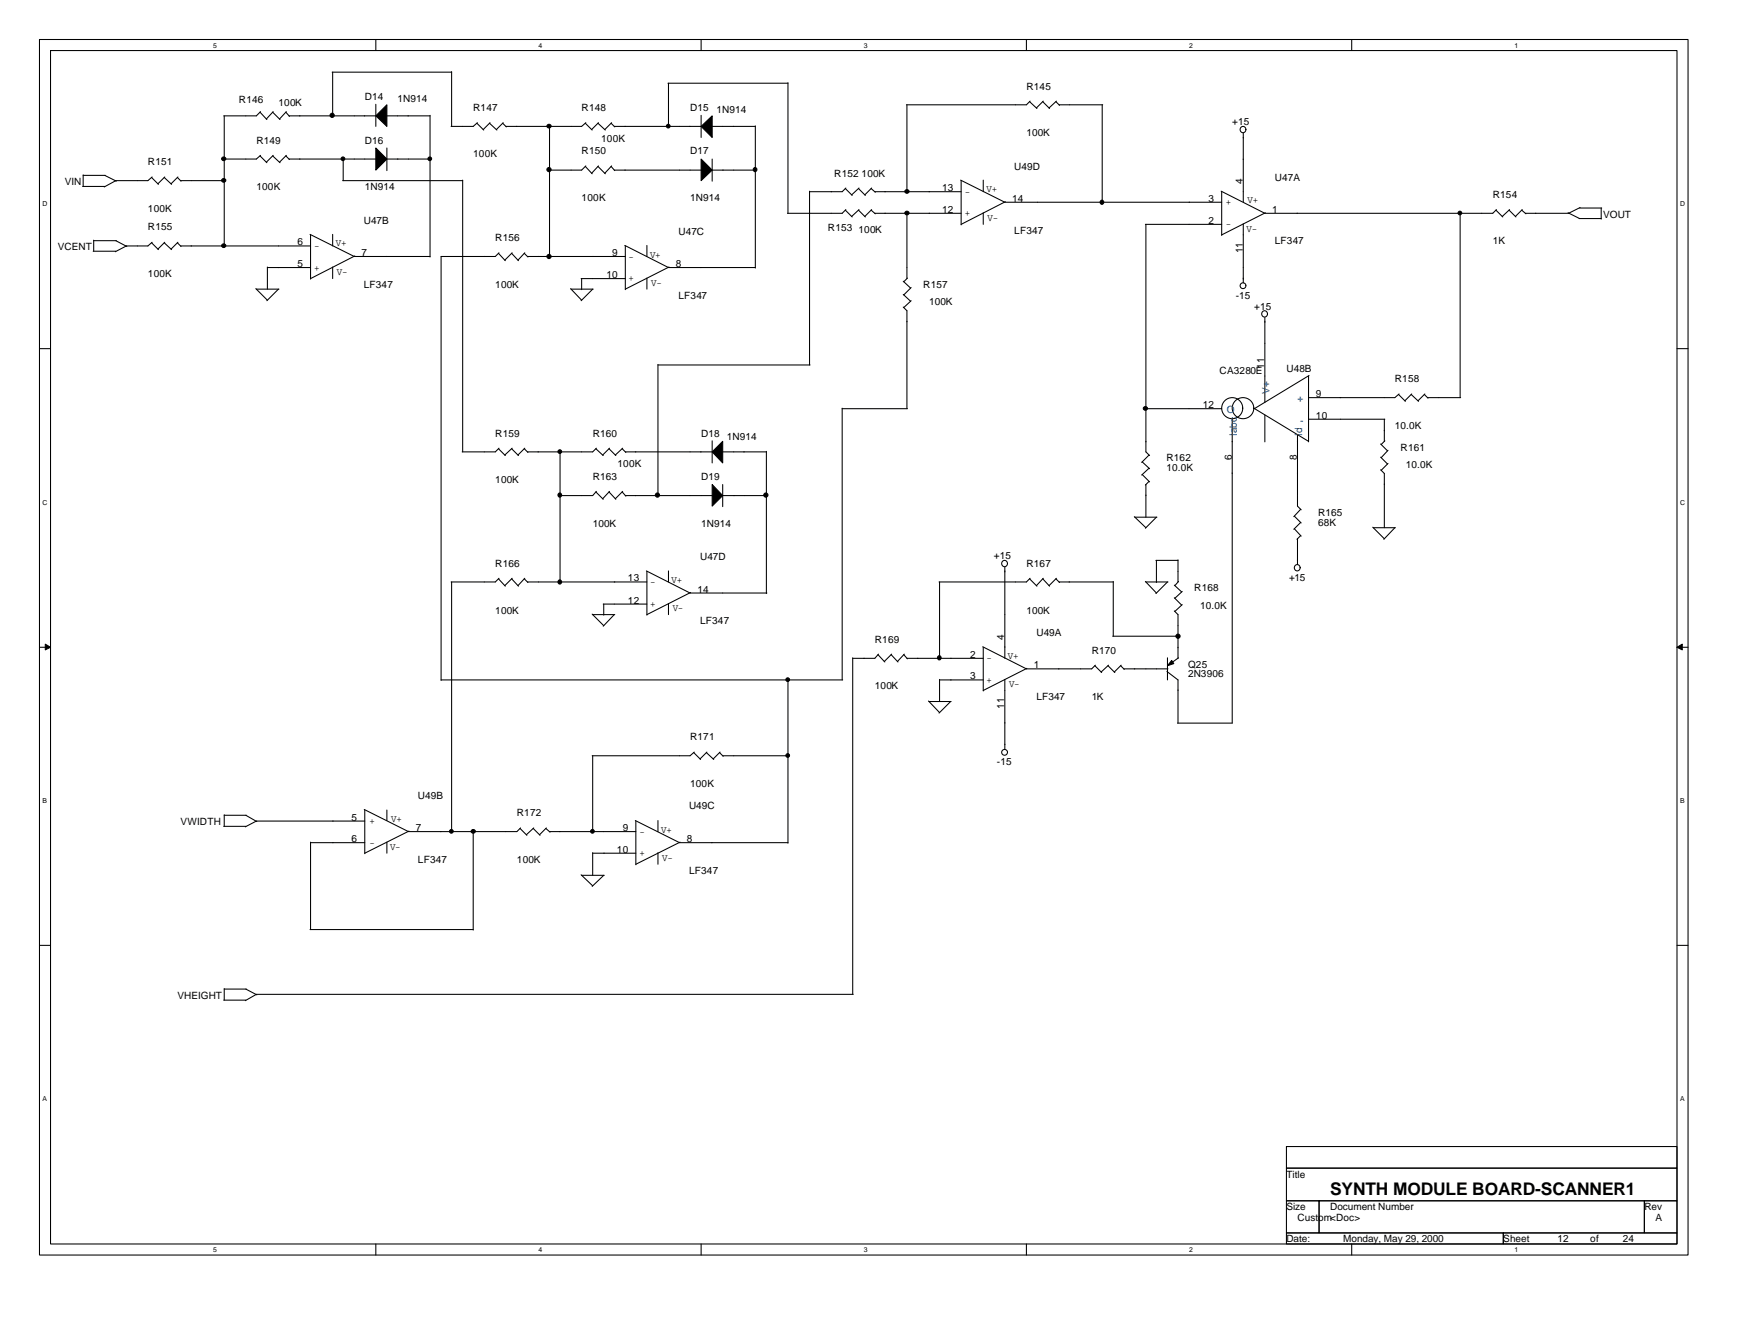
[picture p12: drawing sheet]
<svg xmlns="http://www.w3.org/2000/svg" width="279mm" height="216mm" viewBox="0 0 279 216" stroke-linecap="round" stroke-linejoin="round" font-family="sans-serif">
<g fill="none" stroke="#000" stroke-width=".17">
<path d="M6.3 6.3h265.2v195.5h-265.2zM8.1 8.1h261.6v191.9h-261.6zM36.1 18.6v21M41.8 18l1.1 1.2M41.9 17.9l-.7 .7h-5.2M43.9 18l1.1 1.2M43.9 17.9l-1.1 1.2M46 18l.6 .7M46.1 17.9l-1.1 1.2M46.5 18.6h14M53.4 11.6h19.2M53.5 11.6v7.1"/>
<path d="M60.5 6.3v1.8M60.5 16.8v3.5M62.1 18.6h7.1M69.2 18.5v22.8M72.6 11.5v8.8M76.7 19.8l1.1 1.1M76.8 19.7l-.7 .6h-3.5M78.7 19.8l1.2 1.1M78.8 19.7l-1.1 1.1M80.9 19.8l.5 .6M80.9 19.7l-1.1 1.1M94.1 19.8l1.1 1.1"/>
<path d="M94.2 19.7l-.6 .6h-12.2M96.2 19.8l1.2 1.1M96.3 19.7l-1.1 1.1M98.3 19.8l.6 .6M98.4 19.7l-1.1 1.1M107.4 13.4h19.3M107.5 13.4v7M112.8 6.3v1.8M112.8 18.5v3.6M126.7 13.3v21M145.9 16.8v14.1M165.1 6.3v1.8"/>
<path d="M165.6 16.3l1.2 1.1M165.7 16.3l-.6 .5h-19.3M167.7 16.3l1.1 1.1M167.8 16.3l-1.1 1.1M169.8 16.3l.6 .6M169.9 16.3l-1.2 1.1M170.3 16.8h7.1M177.3 16.8v15.8M217.4 6.3v1.8M13.3 30h3.5M13.4 28.2h3.5M13.4 28.1v1.9"/>
<path d="M15.1 38.7h3.6M15.1 38.6v1.8M16.8 28.2l1.9 .9M18.6 29l-1.8 1.1M18.6 38.7l1.8 .9M20.3 39.5l-1.8 1M24.4 39l1.1 1.1M24.4 28.5l1.1 1.1M24.5 38.9l-.7 .6h-3.6M24.5 28.4l-.7 .6h-5.3M26.4 39l1.2 1.1M26.4 28.5l1.2 1.1"/>
<path d="M26.5 38.9l-1.1 1.1M26.5 28.4l-1.1 1.1M28.5 39l.6 .6M28.5 28.5l.6 .6M28.6 38.9l-1.1 1.1M28.6 28.4l-1.1 1.1M29 39.5h21M29 29h7.2M41.8 25.1l1.1 1.1M41.9 25l-.7 .6h-5.2M43.9 25.1l1.1 1.1M43.9 25l-1.1 1.1"/>
<path d="M46 25.1l.6 .6M46.1 25l-1.1 1.1M46.5 25.6h14M49.9 37.7l7.1 3.5h12.2M50 37.8v7.1M53.5 37.7v1.8M55.1 29h19.3M55.2 25.5v3.5M62.2 23.8v3.6M62.2 25.6h7.1M74.4 29v43.6M88.4 20.3v21"/>
<path d="M94.1 26.8l1.1 1.1M94.2 26.7l-.6 .6h-5.3M96.2 26.8l1.2 1.1M96.3 26.7l-1.1 1.2M98.3 26.8l.6 .6M98.4 26.7l-1.1 1.2M98.8 27.3h14.1M98.8 20.3h14M100.5 39.5l7 3.5h14M100.6 39.5v7.1M104.1 39.5v1.7M114.5 20.3h7"/>
<path d="M114.6 27.3h7M114.6 25.6v3.5M121.5 20.2v22.9M130.2 30.7v28M136 33.8l1.1 1.1M136 30.3l1.1 1.1M136.1 33.7l-.6 .6h-8.8M136.1 30.2l-.6 .6h-5.3M138.1 33.8l1.1 1.1M138.1 30.3l1.1 1.1M138.2 33.7l-1.2 1.1M138.2 30.2l-1.2 1.1"/>
<path d="M140.1 33.8l.7 .6M140.1 30.3l.7 .6M140.2 33.7l-1.1 1.1M140.2 30.2l-1.1 1.1M140.7 34.3h13.9M140.7 30.8h13.9M145.9 34.2v10.6M154.5 29l7.1 3.5h34.9M154.6 29v7.2M158.2 29v1.8M158.2 34.2v1.9M161.7 32.4l-7.1 3.7"/>
<path d="M184.2 36.1h12.3M184.3 36.1v36.5l.6 .6M196.4 30.7l7.1 3.6h36.6l.6-.6M196.5 30.8v7M200 21.4v11M200 36v9.5M203.5 34.2l-7 3.6M234.9 34.2v29.7M240.6 33.8l1.1 1.1M242.7 33.8l1.1 1.1M242.8 33.7l-1.2 1.1M244.8 33.8l.6 .6"/>
<path d="M244.9 33.7l-1.1 1.1M252.2 34.2l1.9 .9M254 35.1h3.6M254.1 33.4h3.5M254.2 33.4l-1.9 .9h-6.9M257.6 33.4v1.8M6.3 56h1.8M15 40.4h3.6M41.1 46.4l1.9 1.9M41.2 46.5h3.7M43 43h7M43 42.9v3.6"/>
<path d="M44.8 46.5l-1.9 1.8M53.5 42.9v1.9M57.1 41.1l-7.1 3.7M80.2 40.7l1.1 1.2M80.3 40.6l-.6 .6h-8.7v68.2M82.3 40.7l1.1 1.2M82.4 40.6l-1.2 1.2M84.3 40.7l.6 .6M84.4 40.6l-1.1 1.2M84.8 41.2h15.8M91.8 46.4l1.8 1.9M91.9 46.5h3.5"/>
<path d="M93.5 44.8h7.1M93.6 44.8v1.8M95.3 46.5l-1.8 1.8M104.1 44.7v1.8M105.8 58.6v21.1M105.8 58.7h24.5M107.6 42.9l-7 3.6M145.3 49.4l.6 .6v15.7M145.3 47.3l1.2 1.1M145.3 45.2l1.2 1.1M146 44.7l-.6 .6M146.6 48.3l-1.2 1.1"/>
<path d="M146.6 46.2l-1.2 1.2M200.4 45.9a.47 .47 0 0 0-.7-.4 .47 .47 0 0 0 0 .8 .47 .47 0 0 0 .7-.4M203.5 51.1v13.6M269.7 56h1.8M80.2 72.1l1.1 1.1M80.3 72.1l-.6 .5h-5.4M82.3 72.1l1.1 1.1M82.4 72.1l-1.2 1.1M84.3 72.1l.6 .6M84.4 72.1l-1.1 1.1M90.1 72.6v21M95.8 79.1l1.2 1.2"/>
<path d="M95.8 72.1l1.2 1.1M95.9 72.1l-.6 .5h-10.5M95.9 79l-.6 .7h-5.3M98 79.1l1.1 1.2M98 72.1l1.1 1.1M98 79l-1.1 1.2M98 72.1l-1.1 1.1M100.1 79.1l.6 .7M100.1 72.1l.6 .6M100.2 79l-1.2 1.2M100.2 72.1l-1.2 1.1M100.6 72.6h14"/>
<path d="M100.6 79.7h14M114.6 70.9v3.5M116.2 72.6h7.1M116.2 77.9v3.5M116.2 79.7h7.2M123.3 72.6v22.8M135.5 65.7h10.5M135.5 65.6v43.7M183.7 74.3l1.2 1.1M183.7 76.3l1.2 1.2M184.2 65.7h12.3M184.3 77.9v5.2"/>
<path d="M184.8 73.2l-1.2 1.1M184.8 75.3l-1.2 1.1M184.8 77.4l-.6 .6M198.2 67.4v48.8h-8.8M201.7 65.6l8.8 5.4M203.5 66.7v4.3M208.7 69.8v11.6l.6 .6M210.5 60.5v10.5M210.5 67.4h12.3M210.6 60.4l-8.8 5.3M222.1 75.5l.6 .6v8.7M222.1 73.5l1.1 1.1"/>
<path d="M222.1 71.4l1.1 1.1M222.7 67.4v3.6M222.8 70.9l-.6 .6M223.3 74.5l-1.1 1.1M223.3 72.4l-1.1 1.2M225 63.4l1.1 1.1M225 63.3l-.6 .6h-13.9M227 63.4l1.2 1.1M227.1 63.3l-1.1 1.1M229.1 63.4l.6 .6M229.2 63.3l-1.1 1.1M229.6 63.9h5.3"/>
<path d="M72.6 93.6v40.2M80.2 93l1.1 1.2M80.3 93l-.6 .6h-7.1M82.3 93l1.1 1.2M82.4 93l-1.2 1.1M84.3 93l.6 .6M84.4 93l-1.1 1.1M84.8 93.6h19.3M95.2 98.7l1.9 1.9M95.3 98.8h3.6M97 97.1h7.1M97.1 97.1v1.8"/>
<path d="M98.8 98.8l-1.8 1.9M104 91.8l7 3.5h12.4M104.1 91.9v7M107.5 91.8v1.8M107.5 97v1.8M111.1 95.2l-7 3.6M151.1 93.6v12.3M161.6 91.2v14.6M165.6 93l1.2 1.2M165.7 93l-.6 .6h-14.1M167.7 93l1.1 1.2M167.8 93l-1.1 1.1"/>
<path d="M169.8 93l.6 .6M169.9 93l-1.2 1.1M170.3 93.6h8.8M179.1 93.5v8.8M182.5 83.1l1.8 1.7M182.5 83.1h3.6M184.2 93.5l1.8 1.8M184.3 93.6h3.6M185.9 90.1h3.6M186 83.1l-1.8 1.8M186 90.1v3.5M187.8 93.6l-1.9 1.8"/>
<path d="M188.9 98.2l.6 .6v7M188.9 96.1l1.2 1.2M188.9 94.1l1.2 1.1M189.5 90v3.6M189.6 93.5l-.6 .6M190.2 97.2l-1.2 1.1M190.2 95.1l-1.2 1.1M208.2 83l1.1 1.1M208.2 85l1.1 1.2M208.7 86.6v4.2M209.2 81.9l-1.1 1.2M209.2 84l-1.1 1.1"/>
<path d="M209.2 86.1l-.6 .6M220.8 84.8l1.9 1.8M220.9 84.8h3.6M224.4 84.8l-1.8 1.9M6.3 104.1h1.8M71 109.3h64.6M126.7 109.2v26.4M137.2 105.7v54.2M141.2 105.2l1.1 1.2M141.3 105.2l-.6 .6h-3.5M143.3 105.2l1.1 1.2M143.4 105.2l-1.2 1.1"/>
<path d="M145.4 105.2l.6 .7M145.5 105.2l-1.1 1.1M145.9 105.8h12.3M149.4 112.7l1.7 1.9M149.4 112.8h3.6M151.1 109.3h7.1M151.1 109.2v3.6M152.9 112.8l-1.9 1.8M158.1 104l7 3.5h10.5l.6-.6M158.2 104.1v7M161.6 109.2v11.3M165.2 107.4l-7 3.6"/>
<path d="M176.1 107l1.1 1.1M178.2 107l1.1 1.1M178.3 106.9l-1.2 1.1M179 102.3h10.5M180.3 107l.5 .6M180.3 106.9l-1.1 1.1M180.8 107.5h7.1M187.7 107.9l1.8 1.4v6.9M187.8 105.7v3.6M189.6 105.7l-1.8 1.3M269.7 104.1h1.8M36 132.8h3.5"/>
<path d="M36.1 131v1.8M36.1 131.1h3.5M39.5 131.1l1.8 1M50 135.4v14M50 135.5h8.7M58.6 130.1l7.1 3.6h17.4l.6-.6M58.7 130.2v7M58.7 132h-17.5l-1.7 .9M62.2 130.2v1.7M62.2 135.4v1.8M65.8 133.6l-7.1 3.6M76.1 133.7v15.8"/>
<path d="M83.7 133.2l1.1 1.1M85.8 133.2l1.1 1.1M85.9 133.1l-1.2 1.1M87.8 133.2l.7 .6M87.9 133.1l-1.1 1.1M88.4 133.7h13.9M95.3 137.2h7M95.3 121.5v12.3M95.3 137.1v3.6M102.2 131.9l7.1 3.6h17.4M102.3 132v7M105.8 131.9v1.8"/>
<path d="M105.8 137.1v1.8M109.4 135.4l-7.1 3.5M111.6 121l1.1 1.1M111.7 120.9l-.7 .6h-15.8M113.6 121l1.2 1.1M113.7 120.9l-1.1 1.1M115.7 121l.6 .6M115.8 120.9l-1.1 1.1M116.2 121.5h10.6M162.1 120.9a.47 .47 0 0 0-.8-.4 .47 .47 0 0 0 0 .8 .47 .47 0 0 0 .8-.4M6.3 152h1.8M36.1 159h3.5"/>
<path d="M36.1 158.9v1.9M39.5 159l1.8 .9M49.9 149.4h26.2M93.5 140.6l1.8 1.8M93.6 140.7h3.6M97.1 140.7l-1.9 1.8M137.2 159.9h-96l-1.7 1M269.7 152h1.8M36 160.8h3.5M60.5 200v1.8M112.8 200v1.8M165.1 200v1.8"/>
<path d="M206.9 184.3h62.8v3.5h-62.8zM206.9 187.8h62.8v5.2h-62.8zM206.9 193h5.3v5.2h-5.3zM206.9 198.2h34.9v1.8h-34.9zM212.2 193h52.3v5.2h-52.3zM217.4 200v1.8M241.8 198.2h27.9v1.8h-27.9zM264.5 193h5.2v5.2h-5.2z"/>
<circle cx="199.9" cy="20.8" r=".49"/>
<circle cx="203.4" cy="50.5" r=".49"/>
<circle cx="198.2" cy="65.6" r="1.69"/>
<circle cx="200" cy="65.6" r="1.71"/>
<circle cx="161.6" cy="90.6" r=".49"/>
<circle cx="208.6" cy="91.3" r=".49"/>
</g>
<g fill="#000" stroke="#000" stroke-width=".16">
<path d="M7.3 103.5l.8 .6-.8 .4z" fill-rule="evenodd"/>
<path d="M269.7 104.1l.9-.6v1z" fill-rule="evenodd"/>
</g>
<g fill="#000" stroke="#000" stroke-width=".17">
<path d="M60.5 23.8l1.7 1.8-1.7 1.7z" fill-rule="evenodd"/>
<path d="M60.5 18.6l1.7-1.8v3.5z" fill-rule="evenodd"/>
<path d="M112.8 25.6l1.8 1.7-1.8 1.7z" fill-rule="evenodd"/>
<path d="M112.8 20.3l1.8-1.7v3.5z" fill-rule="evenodd"/>
<path d="M114.6 77.9l1.6 1.8-1.6 1.7z" fill-rule="evenodd"/>
<path d="M116.2 71v3.4l-1.6-1.8z" fill-rule="evenodd"/>
<path d="M188.5 106.2l.3 .5-1 .3z" fill-rule="evenodd"/>
</g>
<g fill="#000" stroke="#000" stroke-width=".17">
<circle cx="53.4" cy="18.5" r=".34"/>
<circle cx="36" cy="29" r=".32"/>
<circle cx="36" cy="39.5" r=".32"/>
<circle cx="36" cy="25.5" r=".32"/>
<circle cx="55.2" cy="25.5" r=".3"/>
<circle cx="69.1" cy="25.5" r=".3"/>
<circle cx="88.3" cy="27.3" r=".34"/>
<circle cx="88.3" cy="20.3" r=".32"/>
<circle cx="107.5" cy="20.3" r=".3"/>
<circle cx="121.4" cy="27.3" r=".32"/>
<circle cx="145.9" cy="34.2" r=".32"/>
<circle cx="145.9" cy="30.8" r=".32"/>
<circle cx="177.2" cy="32.5" r=".32"/>
<circle cx="234.8" cy="34.2" r=".3"/>
<circle cx="88.3" cy="41.2" r=".34"/>
<circle cx="90" cy="79.6" r=".32"/>
<circle cx="90" cy="72.6" r=".3"/>
<circle cx="105.7" cy="79.6" r=".34"/>
<circle cx="123.2" cy="79.6" r=".34"/>
<circle cx="184.3" cy="65.7" r=".32"/>
<circle cx="90" cy="93.6" r=".32"/>
<circle cx="126.7" cy="109.3" r=".3"/>
<circle cx="151.1" cy="105.7" r=".32"/>
<circle cx="189.5" cy="102.3" r=".34"/>
<circle cx="72.6" cy="133.6" r=".3"/>
<circle cx="76.1" cy="133.6" r=".32"/>
<circle cx="95.3" cy="133.6" r=".3"/>
<circle cx="126.7" cy="121.5" r=".3"/>
</g>
<text font-size="2.8" x="214" y="192.1">SYNTH MODULE BOARD-SCANNER1</text>
<g font-size="1.6">
<text x="38.4" y="16.6">R146</text>
<text x="44.8" y="17">100K</text>
<text x="58.7" y="16.1">D14</text>
<text x="63.9" y="16.4">1N914</text>
<text x="76.1" y="17.9">R147</text>
<text x="93.6" y="17.9">R148</text>
<text x="111" y="17.9">D15</text>
<text x="165.1" y="14.4">R145</text>
<text x="41.2" y="23.1">R149</text>
<text x="58.7" y="23.1">D16</text>
<text x="96.7" y="22.8">100K</text>
<text x="115.2" y="18.2">1N914</text>
<text x="165.1" y="21.8">100K</text>
<text x="198.2" y="20.2">+15</text>
<text x="10.4" y="29.7">VIN</text>
<text x="23.8" y="26.6">R151</text>
<text x="76.1" y="25.3">100K</text>
<text x="93.6" y="24.8">R150</text>
<text x="111" y="24.8">D17</text>
<text x="134.2" y="28.4">R152</text>
<text x="138.6" y="28.4">100K</text>
<text x="163.2" y="27.3">U49D</text>
<text x="199.9" y="29.6" transform="rotate(-90 199.9 29.6)">4</text>
<text x="205.1" y="29">U47A</text>
<text x="23.8" y="34">100K</text>
<text x="41.2" y="30.6">100K</text>
<text x="58.5" y="36">U47B</text>
<text x="58.7" y="30.6">1N914</text>
<text x="93.6" y="32.3">100K</text>
<text x="111" y="32.3">1N914</text>
<text x="151.6" y="34.2">12</text>
<text x="151.6" y="30.7">13</text>
<text x="155.2" y="34.8">+</text>
<text x="155.2" y="31.3">-</text>
<text x="158.7" y="30.9">V+</text>
<text x="158.8" y="35.5">V-</text>
<text x="162.8" y="32.4">14</text>
<text x="194.4" y="32.4">3</text>
<text x="194.4" y="36">2</text>
<text x="197.2" y="33">+</text>
<text x="200.7" y="32.7">V+</text>
<text x="204.6" y="34.2">1</text>
<text x="240.1" y="31.8">R154</text>
<text x="257.9" y="35">VOUT</text>
<text x="9.3" y="40.2">VCENT</text>
<text x="23.8" y="37">R155</text>
<text x="47.8" y="39.5">6</text>
<text x="50.5" y="40">-</text>
<text x="54" y="39.6">V+</text>
<text x="58.2" y="41.1">7</text>
<text x="79.7" y="38.8">R156</text>
<text x="98.5" y="41.1">9</text>
<text x="101.1" y="41.7">-</text>
<text x="104.6" y="41.4">V+</text>
<text x="109.1" y="37.8">U47C</text>
<text x="133.2" y="37.2">R153</text>
<text x="138.1" y="37.4">100K</text>
<text x="163.2" y="37.6">LF347</text>
<text x="197.2" y="36.5">-</text>
<text x="199.9" y="40.7" transform="rotate(-90 199.9 40.7)">11</text>
<text x="200.5" y="37.3">V-</text>
<text x="205.1" y="39.3">LF347</text>
<text x="240.1" y="39.3">1K</text>
<text x="23.8" y="44.5">100K</text>
<text x="47.8" y="42.9">5</text>
<text x="50.5" y="43.5">+</text>
<text x="54.2" y="44.2">V-</text>
<text x="58.5" y="46.3">LF347</text>
<text x="79.7" y="46.3">100K</text>
<text x="97.5" y="44.7">10</text>
<text x="101.1" y="45.2">+</text>
<text x="104.7" y="46">V-</text>
<text x="108.7" y="42.9">8</text>
<text x="148.5" y="46.3">R157</text>
<text x="109.1" y="48">LF347</text>
<text x="149.4" y="49.1">100K</text>
<text x="198.8" y="48">-15</text>
<text x="201.8" y="49.8">+15</text>
<text x="203.4" y="59.3" transform="rotate(-90 203.4 59.3)">11</text>
<text x="206.9" y="59.9">U48B</text>
<text x="193.5" y="65.6">12</text>
<text x="196.2" y="60.2">CA3280E</text>
<text x="211.7" y="63.8">9</text>
<text x="224.4" y="61.5">R158</text>
<text x="79.7" y="70.2">R159</text>
<text x="95.3" y="70.2">R160</text>
<text x="112.8" y="70.2">D18</text>
<text x="116.9" y="70.7">1N914</text>
<text x="211.7" y="67.3">10</text>
<text x="224.4" y="68.9">10.0K</text>
<text x="79.7" y="77.6">100K</text>
<text x="95.3" y="77.1">R163</text>
<text x="99.3" y="75.1">100K</text>
<text x="112.8" y="77.1">D19</text>
<text x="187.6" y="74.2">R162</text>
<text x="187.6" y="75.8">10.0K</text>
<text x="198.1" y="73.9" transform="rotate(-90 198.1 73.9)">6</text>
<text x="208.6" y="73.9" transform="rotate(-90 208.6 73.9)">8</text>
<text x="225.3" y="72.5">R161</text>
<text x="226.1" y="75.3">10.0K</text>
<text x="212" y="82.9">R165</text>
<text x="95.3" y="84.7">100K</text>
<text x="112.8" y="84.7">1N914</text>
<text x="159.9" y="89.9">+15</text>
<text x="212" y="84.5">68K</text>
<text x="79.7" y="91.1">R166</text>
<text x="101" y="93.5">13</text>
<text x="104.6" y="94.1">-</text>
<text x="108" y="93.7">V+</text>
<text x="112.2" y="95.2">14</text>
<text x="112.6" y="90.1">U47D</text>
<text x="165.1" y="91.1">R167</text>
<text x="192.1" y="95.1">R168</text>
<text x="207.3" y="93.4">+15</text>
<text x="79.7" y="98.6">100K</text>
<text x="101" y="97">12</text>
<text x="104.6" y="97.5">+</text>
<text x="108.2" y="98.3">V-</text>
<text x="112.6" y="100.3">LF347</text>
<text x="165.1" y="98.6">100K</text>
<text x="193" y="97.9">10.0K</text>
<text x="140.7" y="103.3">R169</text>
<text x="156" y="105.7">2</text>
<text x="158.7" y="106.3">-</text>
<text x="161.5" y="102.9" transform="rotate(-90 161.5 102.9)">4</text>
<text x="162.1" y="105.9">V+</text>
<text x="166.3" y="107.4">1</text>
<text x="166.7" y="102.3">U49A</text>
<text x="175.6" y="105.1">R170</text>
<text x="191.1" y="107.4">Q25</text>
<text x="140.7" y="110.8">100K</text>
<text x="156" y="109.2">3</text>
<text x="158.7" y="109.8">+</text>
<text x="161.5" y="114" transform="rotate(-90 161.5 114)">11</text>
<text x="162.3" y="110.5">V-</text>
<text x="166.7" y="112.5">LF347</text>
<text x="175.6" y="112.5">1K</text>
<text x="191.1" y="108.9">2N3906</text>
<text x="111" y="119">R171</text>
<text x="160.4" y="123">-15</text>
<text x="56.6" y="131.9">5</text>
<text x="67.2" y="128.4">U49B</text>
<text x="83.1" y="131.2">R172</text>
<text x="110.8" y="130.1">U49C</text>
<text x="111" y="126.5">100K</text>
<text x="29" y="132.6">VWIDTH</text>
<text x="56.6" y="135.4">6</text>
<text x="59.4" y="132.4">+</text>
<text x="59.4" y="136">-</text>
<text x="62.7" y="136.7">V-</text>
<text x="62.9" y="132.1">V+</text>
<text x="66.9" y="133.6">7</text>
<text x="99.2" y="137.1">10</text>
<text x="100.2" y="133.6">9</text>
<text x="102.9" y="137.7">+</text>
<text x="102.9" y="134.2">-</text>
<text x="106.3" y="133.9">V+</text>
<text x="110.5" y="135.4">8</text>
<text x="67.2" y="138.7">LF347</text>
<text x="83.1" y="138.7">100K</text>
<text x="106.5" y="138.3">V-</text>
<text x="110.8" y="140.5">LF347</text>
<text x="28.5" y="160.5">VHEIGHT</text>
<text x="206.9" y="189.3">Title</text>
<text x="206.9" y="194.6">Size</text>
<text x="208.7" y="196.3">Custom&lt;Doc&gt;</text>
<text x="214" y="194.6">Document Number</text>
<text x="264.5" y="194.6">Rev</text>
<text x="266.3" y="196.3">A</text>
<text x="206.9" y="199.7">Date:</text>
<text x="216.1" y="199.7">Monday, May 29, 2000</text>
<text x="241.8" y="199.7">Sheet</text>
<text x="250.5" y="199.7">12</text>
<text x="255.8" y="199.7">of</text>
<text x="261" y="199.7">24</text>
</g>
<g font-size="1.6" fill="#004080">
<text x="204.2" y="63.3" transform="rotate(-90 204.2 63.3)">V+</text>
<text x="208.7" y="64.7">+</text>
<text x="197.4" y="66.5">O</text>
<text x="199" y="70.1" transform="rotate(-90 199 70.1)">Iabc</text>
<text x="209.1" y="68.2">-</text>
<text x="209.5" y="70.1" transform="rotate(-90 209.5 70.1)">Id</text>
</g>
<g font-size="1.1">
<text x="34.3" y="7.7">5</text>
<text x="86.6" y="7.7">4</text>
<text x="138.9" y="7.7">3</text>
<text x="191.3" y="7.7">2</text>
<text x="243.6" y="7.7">1</text>
<text x="6.9" y="33.2">D</text>
<text x="270.3" y="33.2">D</text>
<text x="6.9" y="81.1">C</text>
<text x="270.3" y="81.1">C</text>
<text x="6.9" y="129.1">B</text>
<text x="270.3" y="129.1">B</text>
<text x="6.9" y="177">A</text>
<text x="270.3" y="177">A</text>
<text x="34.3" y="201.3">5</text>
<text x="86.6" y="201.3">4</text>
<text x="138.9" y="201.3">3</text>
<text x="191.3" y="201.3">2</text>
<text x="243.6" y="201.3">1</text>
</g>
</svg>
